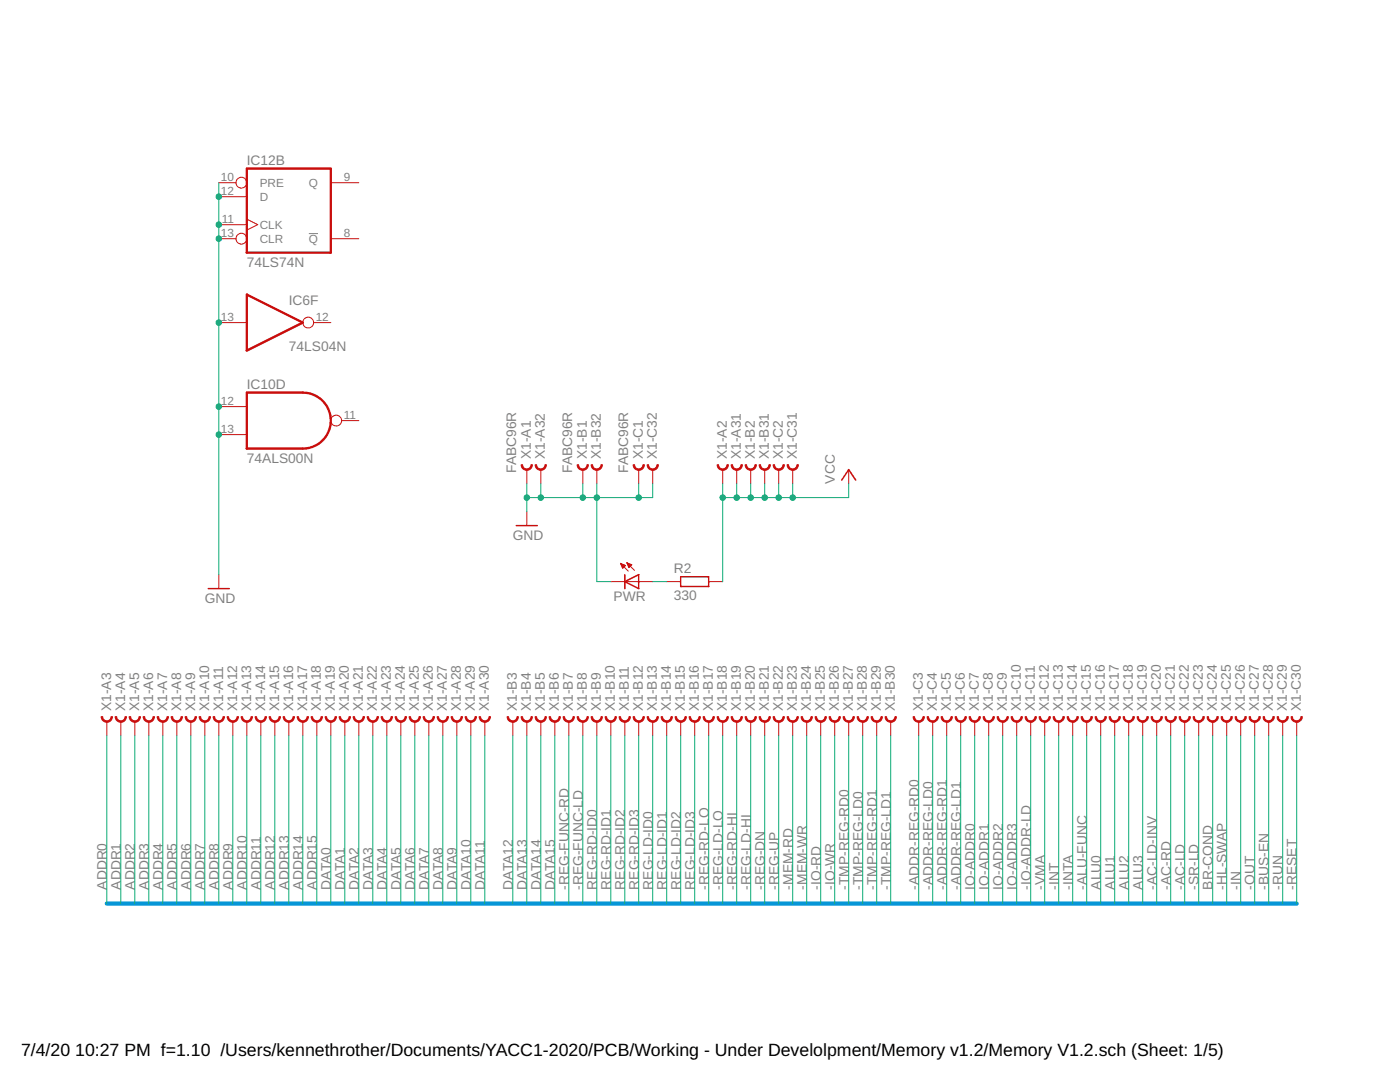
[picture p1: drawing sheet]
<svg xmlns="http://www.w3.org/2000/svg" width="279mm" height="216mm" viewBox="0 0 279 216" stroke-linecap="round" stroke-linejoin="round" font-family="sans-serif">
<path d="M61.6 46.6h1.9" fill="none" stroke="#808080" stroke-width=".2"/>
<g fill="#c90d0c" stroke="#c90d0c" stroke-width=".2">
<path d="M20.2 143h.3a.84 .84 0 0 0 .8 .8 .84 .84 0 0 0 .9-.8h.2a1.12 1.12 0 0 1-1.1 1.1 1.12 1.12 0 0 1-1.1-1.1z" fill-rule="evenodd"/>
<path d="M23 143h.3a.84 .84 0 0 0 .8 .8 .84 .84 0 0 0 .9-.8h.2a1.12 1.12 0 0 1-1.1 1.1 1.12 1.12 0 0 1-1.1-1.1z" fill-rule="evenodd"/>
<path d="M25.8 143h.3a.84 .84 0 0 0 .8 .8 .84 .84 0 0 0 .8-.8h.3a1.12 1.12 0 0 1-1.1 1.1 1.12 1.12 0 0 1-1.1-1.1z" fill-rule="evenodd"/>
<path d="M28.6 143h.3a.84 .84 0 0 0 .8 .8 .84 .84 0 0 0 .8-.8h.3a1.12 1.12 0 0 1-1.1 1.1 1.12 1.12 0 0 1-1.1-1.1z" fill-rule="evenodd"/>
<path d="M31.4 143h.3a.84 .84 0 0 0 .8 .8 .84 .84 0 0 0 .8-.8h.3a1.12 1.12 0 0 1-1.1 1.1 1.12 1.12 0 0 1-1.1-1.1z" fill-rule="evenodd"/>
<path d="M34.2 143h.3a.84 .84 0 0 0 .8 .8 .84 .84 0 0 0 .8-.8h.3a1.12 1.12 0 0 1-1.1 1.1 1.12 1.12 0 0 1-1.1-1.1z" fill-rule="evenodd"/>
<path d="M37 143h.3a.84 .84 0 0 0 .8 .8 .84 .84 0 0 0 .8-.8h.3a1.12 1.12 0 0 1-1.1 1.1 1.12 1.12 0 0 1-1.1-1.1z" fill-rule="evenodd"/>
<path d="M39.8 143h.2a.84 .84 0 0 0 .9 .8 .84 .84 0 0 0 .8-.8h.3a1.12 1.12 0 0 1-1.1 1.1 1.12 1.12 0 0 1-1.1-1.1z" fill-rule="evenodd"/>
<path d="M42.5 143h.3a.84 .84 0 0 0 .9 .8 .84 .84 0 0 0 .8-.8h.3a1.12 1.12 0 0 1-1.1 1.1 1.12 1.12 0 0 1-1.2-1.1z" fill-rule="evenodd"/>
<path d="M45.3 143h.3a.85 .85 0 0 0 .9 .8 .85 .85 0 0 0 .8-.8h.3a1.12 1.12 0 0 1-1.1 1.1 1.12 1.12 0 0 1-1.2-1.1z" fill-rule="evenodd"/>
<path d="M48.1 143h.3a.85 .85 0 0 0 .9 .8 .85 .85 0 0 0 .8-.8h.3a1.12 1.12 0 0 1-1.1 1.1 1.12 1.12 0 0 1-1.2-1.1z" fill-rule="evenodd"/>
<path d="M50.9 143h.3a.85 .85 0 0 0 .8 .8 .85 .85 0 0 0 .9-.8h.3a1.12 1.12 0 0 1-1.2 1.1 1.12 1.12 0 0 1-1.1-1.1z" fill-rule="evenodd"/>
<path d="M53.7 143h.3a.85 .85 0 0 0 .8 .8 .85 .85 0 0 0 .9-.8h.3a1.12 1.12 0 0 1-1.2 1.1 1.12 1.12 0 0 1-1.1-1.1z" fill-rule="evenodd"/>
<path d="M56.5 143h.3a.85 .85 0 0 0 .8 .8 .85 .85 0 0 0 .9-.8h.3a1.12 1.12 0 0 1-1.2 1.1 1.12 1.12 0 0 1-1.1-1.1z" fill-rule="evenodd"/>
<path d="M59.3 143h.3a.85 .85 0 0 0 .8 .8 .85 .85 0 0 0 .9-.8h.3a1.12 1.12 0 0 1-1.2 1.1 1.12 1.12 0 0 1-1.1-1.1z" fill-rule="evenodd"/>
<path d="M62.1 143h.3a.85 .85 0 0 0 .8 .8 .85 .85 0 0 0 .9-.8h.2a1.12 1.12 0 0 1-1.1 1.1 1.12 1.12 0 0 1-1.1-1.1z" fill-rule="evenodd"/>
<path d="M64.9 143h.3a.85 .85 0 0 0 .8 .8 .85 .85 0 0 0 .9-.8h.2a1.12 1.12 0 0 1-1.1 1.1 1.12 1.12 0 0 1-1.1-1.1z" fill-rule="evenodd"/>
<path d="M67.7 143h.3a.85 .85 0 0 0 .8 .8 .85 .85 0 0 0 .9-.8h.2a1.12 1.12 0 0 1-1.1 1.1 1.12 1.12 0 0 1-1.1-1.1z" fill-rule="evenodd"/>
<path d="M70.5 143h.3a.84 .84 0 0 0 .8 .8 .84 .84 0 0 0 .8-.8h.3a1.12 1.12 0 0 1-1.1 1.1 1.12 1.12 0 0 1-1.1-1.1z" fill-rule="evenodd"/>
<path d="M73.3 143h.3a.84 .84 0 0 0 .8 .8 .84 .84 0 0 0 .8-.8h.3a1.12 1.12 0 0 1-1.1 1.1 1.12 1.12 0 0 1-1.1-1.1z" fill-rule="evenodd"/>
<path d="M76.1 143h.2a.84 .84 0 0 0 .9 .8 .84 .84 0 0 0 .8-.8h.3a1.12 1.12 0 0 1-1.1 1.1 1.12 1.12 0 0 1-1.1-1.1z" fill-rule="evenodd"/>
<path d="M78.9 143h.2a.84 .84 0 0 0 .9 .8 .84 .84 0 0 0 .8-.8h.3a1.12 1.12 0 0 1-1.1 1.1 1.12 1.12 0 0 1-1.1-1.1z" fill-rule="evenodd"/>
<path d="M81.7 143h.2a.84 .84 0 0 0 .9 .8 .84 .84 0 0 0 .8-.8h.3a1.12 1.12 0 0 1-1.1 1.1 1.12 1.12 0 0 1-1.1-1.1z" fill-rule="evenodd"/>
<path d="M84.5 143h.2a.84 .84 0 0 0 .9 .8 .84 .84 0 0 0 .8-.8h.3a1.12 1.12 0 0 1-1.1 1.1 1.12 1.12 0 0 1-1.1-1.1z" fill-rule="evenodd"/>
<path d="M87.2 143h.3a.84 .84 0 0 0 .9 .8 .84 .84 0 0 0 .8-.8h.3a1.12 1.12 0 0 1-1.1 1.1 1.12 1.12 0 0 1-1.2-1.1z" fill-rule="evenodd"/>
<path d="M90 143h.3a.84 .84 0 0 0 .9 .8 .84 .84 0 0 0 .8-.8h.3a1.12 1.12 0 0 1-1.1 1.1 1.12 1.12 0 0 1-1.2-1.1z" fill-rule="evenodd"/>
<path d="M92.8 143h.3a.84 .84 0 0 0 .8 .8 .84 .84 0 0 0 .9-.8h.3a1.12 1.12 0 0 1-1.1 1.1 1.12 1.12 0 0 1-1.2-1.1z" fill-rule="evenodd"/>
<path d="M95.6 143h.3a.84 .84 0 0 0 .8 .8 .84 .84 0 0 0 .9-.8h.3a1.12 1.12 0 0 1-1.1 1.1 1.12 1.12 0 0 1-1.2-1.1z" fill-rule="evenodd"/>
<path d="M101.2 143h.3a.84 .84 0 0 0 .8 .8 .84 .84 0 0 0 .9-.8h.2a1.11 1.11 0 0 1-1.1 1.1 1.11 1.11 0 0 1-1.1-1.1z" fill-rule="evenodd"/>
<path d="M104 143h.3a.84 .84 0 0 0 .8 .8 .84 .84 0 0 0 .9-.8h.2a1.11 1.11 0 0 1-1.1 1.1 1.11 1.11 0 0 1-1.1-1.1z" fill-rule="evenodd"/>
<path d="M106.8 143h.3a.84 .84 0 0 0 .8 .8 .84 .84 0 0 0 .9-.8h.2a1.11 1.11 0 0 1-1.1 1.1 1.11 1.11 0 0 1-1.1-1.1z" fill-rule="evenodd"/>
<path d="M109.6 143h.3a.84 .84 0 0 0 .8 .8 .84 .84 0 0 0 .8-.8h.3a1.11 1.11 0 0 1-1.1 1.1 1.11 1.11 0 0 1-1.1-1.1z" fill-rule="evenodd"/>
<path d="M112.4 143h.3a.84 .84 0 0 0 .8 .8 .84 .84 0 0 0 .8-.8h.3a1.11 1.11 0 0 1-1.1 1.1 1.11 1.11 0 0 1-1.1-1.1z" fill-rule="evenodd"/>
<path d="M115.2 143h.3a.84 .84 0 0 0 .8 .8 .84 .84 0 0 0 .8-.8h.3a1.11 1.11 0 0 1-1.1 1.1 1.11 1.11 0 0 1-1.1-1.1z" fill-rule="evenodd"/>
<path d="M118 143h.3a.84 .84 0 0 0 .8 .8 .84 .84 0 0 0 .8-.8h.3a1.11 1.11 0 0 1-1.1 1.1 1.11 1.11 0 0 1-1.1-1.1z" fill-rule="evenodd"/>
<path d="M120.8 143h.3a.84 .84 0 0 0 .8 .8 .84 .84 0 0 0 .8-.8h.3a1.11 1.11 0 0 1-1.1 1.1 1.11 1.11 0 0 1-1.1-1.1z" fill-rule="evenodd"/>
<path d="M123.6 143h.2a.84 .84 0 0 0 .9 .8 .84 .84 0 0 0 .8-.8h.3a1.11 1.11 0 0 1-1.1 1.1 1.11 1.11 0 0 1-1.1-1.1z" fill-rule="evenodd"/>
<path d="M126.4 143h.2a.84 .84 0 0 0 .9 .8 .84 .84 0 0 0 .8-.8h.3a1.11 1.11 0 0 1-1.1 1.1 1.11 1.11 0 0 1-1.1-1.1z" fill-rule="evenodd"/>
<path d="M129.2 143h.2a.84 .84 0 0 0 .9 .8 .84 .84 0 0 0 .8-.8h.3a1.11 1.11 0 0 1-1.1 1.1 1.11 1.11 0 0 1-1.1-1.1z" fill-rule="evenodd"/>
<path d="M132 143h.2a.84 .84 0 0 0 .9 .8 .84 .84 0 0 0 .8-.8h.3a1.11 1.11 0 0 1-1.1 1.1 1.11 1.11 0 0 1-1.1-1.1z" fill-rule="evenodd"/>
<path d="M134.7 143h.3a.84 .84 0 0 0 .9 .8 .84 .84 0 0 0 .8-.8h.3a1.11 1.11 0 0 1-1.1 1.1 1.11 1.11 0 0 1-1.2-1.1z" fill-rule="evenodd"/>
<path d="M137.5 143h.3a.84 .84 0 0 0 .9 .8 .84 .84 0 0 0 .8-.8h.3a1.11 1.11 0 0 1-1.1 1.1 1.11 1.11 0 0 1-1.2-1.1z" fill-rule="evenodd"/>
<path d="M140.3 143h.3a.84 .84 0 0 0 .8 .8 .84 .84 0 0 0 .9-.8h.3a1.11 1.11 0 0 1-1.2 1.1 1.11 1.11 0 0 1-1.1-1.1z" fill-rule="evenodd"/>
<path d="M143.1 143h.3a.84 .84 0 0 0 .8 .8 .84 .84 0 0 0 .9-.8h.3a1.11 1.11 0 0 1-1.2 1.1 1.11 1.11 0 0 1-1.1-1.1z" fill-rule="evenodd"/>
<path d="M145.9 143h.3a.84 .84 0 0 0 .8 .8 .84 .84 0 0 0 .9-.8h.2a1.11 1.11 0 0 1-1.1 1.1 1.11 1.11 0 0 1-1.1-1.1z" fill-rule="evenodd"/>
<path d="M148.7 143h.3a.84 .84 0 0 0 .8 .8 .84 .84 0 0 0 .9-.8h.2a1.11 1.11 0 0 1-1.1 1.1 1.11 1.11 0 0 1-1.1-1.1z" fill-rule="evenodd"/>
<path d="M151.5 143h.3a.84 .84 0 0 0 .8 .8 .84 .84 0 0 0 .9-.8h.2a1.11 1.11 0 0 1-1.1 1.1 1.11 1.11 0 0 1-1.1-1.1z" fill-rule="evenodd"/>
<path d="M154.3 143h.3a.84 .84 0 0 0 .8 .8 .84 .84 0 0 0 .9-.8h.2a1.11 1.11 0 0 1-1.1 1.1 1.11 1.11 0 0 1-1.1-1.1z" fill-rule="evenodd"/>
<path d="M157.1 143h.3a.84 .84 0 0 0 .8 .8 .84 .84 0 0 0 .8-.8h.3a1.12 1.12 0 0 1-1.1 1.1 1.12 1.12 0 0 1-1.1-1.1z" fill-rule="evenodd"/>
<path d="M159.9 143h.3a.84 .84 0 0 0 .8 .8 .84 .84 0 0 0 .8-.8h.3a1.12 1.12 0 0 1-1.1 1.1 1.12 1.12 0 0 1-1.1-1.1z" fill-rule="evenodd"/>
<path d="M162.7 143h.3a.84 .84 0 0 0 .8 .8 .84 .84 0 0 0 .8-.8h.3a1.12 1.12 0 0 1-1.1 1.1 1.12 1.12 0 0 1-1.1-1.1z" fill-rule="evenodd"/>
<path d="M165.5 143h.3a.84 .84 0 0 0 .8 .8 .84 .84 0 0 0 .8-.8h.3a1.12 1.12 0 0 1-1.1 1.1 1.12 1.12 0 0 1-1.1-1.1z" fill-rule="evenodd"/>
<path d="M168.3 143h.3a.84 .84 0 0 0 .8 .8 .84 .84 0 0 0 .8-.8h.3a1.12 1.12 0 0 1-1.1 1.1 1.12 1.12 0 0 1-1.1-1.1z" fill-rule="evenodd"/>
<path d="M171 143h.3a.84 .84 0 0 0 .9 .8 .84 .84 0 0 0 .8-.8h.3a1.12 1.12 0 0 1-1.1 1.1 1.12 1.12 0 0 1-1.2-1.1z" fill-rule="evenodd"/>
<path d="M173.8 143h.3a.84 .84 0 0 0 .9 .8 .84 .84 0 0 0 .8-.8h.3a1.12 1.12 0 0 1-1.1 1.1 1.12 1.12 0 0 1-1.2-1.1z" fill-rule="evenodd"/>
<path d="M176.6 143h.3a.84 .84 0 0 0 .9 .8 .84 .84 0 0 0 .8-.8h.3a1.12 1.12 0 0 1-1.1 1.1 1.12 1.12 0 0 1-1.2-1.1z" fill-rule="evenodd"/>
<path d="M182.2 143h.3a.84 .84 0 0 0 .9 .8 .84 .84 0 0 0 .8-.8h.3a1.12 1.12 0 0 1-1.2 1.1 1.12 1.12 0 0 1-1.1-1.1z" fill-rule="evenodd"/>
<path d="M185 143h.3a.85 .85 0 0 0 .8 .8 .85 .85 0 0 0 .9-.8h.3a1.12 1.12 0 0 1-1.2 1.1 1.12 1.12 0 0 1-1.1-1.1z" fill-rule="evenodd"/>
<path d="M187.8 143h.3a.85 .85 0 0 0 .8 .8 .85 .85 0 0 0 .9-.8h.3a1.12 1.12 0 0 1-1.2 1.1 1.12 1.12 0 0 1-1.1-1.1z" fill-rule="evenodd"/>
<path d="M190.6 143h.3a.85 .85 0 0 0 .8 .8 .85 .85 0 0 0 .9-.8h.2a1.12 1.12 0 0 1-1.1 1.1 1.12 1.12 0 0 1-1.1-1.1z" fill-rule="evenodd"/>
<path d="M193.4 143h.3a.85 .85 0 0 0 .8 .8 .85 .85 0 0 0 .9-.8h.2a1.12 1.12 0 0 1-1.1 1.1 1.12 1.12 0 0 1-1.1-1.1z" fill-rule="evenodd"/>
<path d="M196.2 143h.3a.85 .85 0 0 0 .8 .8 .85 .85 0 0 0 .9-.8h.2a1.12 1.12 0 0 1-1.1 1.1 1.12 1.12 0 0 1-1.1-1.1z" fill-rule="evenodd"/>
<path d="M199 143h.3a.85 .85 0 0 0 .8 .8 .85 .85 0 0 0 .9-.8h.2a1.12 1.12 0 0 1-1.1 1.1 1.12 1.12 0 0 1-1.1-1.1z" fill-rule="evenodd"/>
<path d="M201.8 143h.3a.85 .85 0 0 0 .8 .8 .85 .85 0 0 0 .9-.8h.2a1.12 1.12 0 0 1-1.1 1.1 1.12 1.12 0 0 1-1.1-1.1z" fill-rule="evenodd"/>
<path d="M204.6 143h.3a.85 .85 0 0 0 .8 .8 .85 .85 0 0 0 .8-.8h.3a1.12 1.12 0 0 1-1.1 1.1 1.12 1.12 0 0 1-1.1-1.1z" fill-rule="evenodd"/>
<path d="M207.4 143h.2a.85 .85 0 0 0 .9 .8 .85 .85 0 0 0 .8-.8h.3a1.12 1.12 0 0 1-1.1 1.1 1.12 1.12 0 0 1-1.1-1.1z" fill-rule="evenodd"/>
<path d="M210.2 143h.2a.84 .84 0 0 0 .9 .8 .84 .84 0 0 0 .8-.8h.3a1.12 1.12 0 0 1-1.1 1.1 1.12 1.12 0 0 1-1.1-1.1z" fill-rule="evenodd"/>
<path d="M213 143h.2a.84 .84 0 0 0 .9 .8 .84 .84 0 0 0 .8-.8h.3a1.12 1.12 0 0 1-1.1 1.1 1.12 1.12 0 0 1-1.1-1.1z" fill-rule="evenodd"/>
<path d="M215.8 143h.2a.84 .84 0 0 0 .9 .8 .84 .84 0 0 0 .8-.8h.3a1.12 1.12 0 0 1-1.1 1.1 1.12 1.12 0 0 1-1.1-1.1z" fill-rule="evenodd"/>
<path d="M218.5 143h.3a.84 .84 0 0 0 .9 .8 .84 .84 0 0 0 .8-.8h.3a1.12 1.12 0 0 1-1.1 1.1 1.12 1.12 0 0 1-1.2-1.1z" fill-rule="evenodd"/>
<path d="M221.3 143h.3a.84 .84 0 0 0 .9 .8 .84 .84 0 0 0 .8-.8h.3a1.12 1.12 0 0 1-1.1 1.1 1.12 1.12 0 0 1-1.2-1.1z" fill-rule="evenodd"/>
<path d="M224.1 143h.3a.84 .84 0 0 0 .8 .8 .84 .84 0 0 0 .9-.8h.3a1.12 1.12 0 0 1-1.1 1.1 1.12 1.12 0 0 1-1.2-1.1z" fill-rule="evenodd"/>
<path d="M226.9 143h.3a.84 .84 0 0 0 .8 .8 .84 .84 0 0 0 .9-.8h.3a1.12 1.12 0 0 1-1.2 1.1 1.12 1.12 0 0 1-1.1-1.1z" fill-rule="evenodd"/>
<path d="M229.7 143h.3a.84 .84 0 0 0 .8 .8 .84 .84 0 0 0 .9-.8h.3a1.12 1.12 0 0 1-1.2 1.1 1.12 1.12 0 0 1-1.1-1.1z" fill-rule="evenodd"/>
<path d="M232.5 143h.3a.84 .84 0 0 0 .8 .8 .84 .84 0 0 0 .9-.8h.3a1.12 1.12 0 0 1-1.2 1.1 1.12 1.12 0 0 1-1.1-1.1z" fill-rule="evenodd"/>
<path d="M235.3 143h.3a.84 .84 0 0 0 .8 .8 .84 .84 0 0 0 .9-.8h.3a1.12 1.12 0 0 1-1.2 1.1 1.12 1.12 0 0 1-1.1-1.1z" fill-rule="evenodd"/>
<path d="M238.1 143h.3a.84 .84 0 0 0 .8 .8 .84 .84 0 0 0 .9-.8h.2a1.11 1.11 0 0 1-1.1 1.1 1.11 1.11 0 0 1-1.1-1.1z" fill-rule="evenodd"/>
<path d="M240.9 143h.3a.84 .84 0 0 0 .8 .8 .84 .84 0 0 0 .8-.8h.3a1.11 1.11 0 0 1-1.1 1.1 1.11 1.11 0 0 1-1.1-1.1z" fill-rule="evenodd"/>
<path d="M243.7 143h.3a.84 .84 0 0 0 .8 .8 .84 .84 0 0 0 .8-.8h.3a1.11 1.11 0 0 1-1.1 1.1 1.11 1.11 0 0 1-1.1-1.1z" fill-rule="evenodd"/>
<path d="M246.5 143h.3a.84 .84 0 0 0 .8 .8 .84 .84 0 0 0 .8-.8h.3a1.11 1.11 0 0 1-1.1 1.1 1.11 1.11 0 0 1-1.1-1.1z" fill-rule="evenodd"/>
<path d="M249.3 143h.3a.84 .84 0 0 0 .8 .8 .84 .84 0 0 0 .8-.8h.3a1.11 1.11 0 0 1-1.1 1.1 1.11 1.11 0 0 1-1.1-1.1z" fill-rule="evenodd"/>
<path d="M252.1 143h.2a.84 .84 0 0 0 .9 .8 .84 .84 0 0 0 .8-.8h.3a1.11 1.11 0 0 1-1.1 1.1 1.11 1.11 0 0 1-1.1-1.1z" fill-rule="evenodd"/>
<path d="M254.9 143h.2a.84 .84 0 0 0 .9 .8 .84 .84 0 0 0 .8-.8h.3a1.11 1.11 0 0 1-1.1 1.1 1.11 1.11 0 0 1-1.1-1.1z" fill-rule="evenodd"/>
<path d="M257.7 143h.2a.84 .84 0 0 0 .9 .8 .84 .84 0 0 0 .8-.8h.3a1.11 1.11 0 0 1-1.1 1.1 1.11 1.11 0 0 1-1.1-1.1z" fill-rule="evenodd"/>
<path d="M104 92.7h.3a.84 .84 0 0 0 .8 .9 .84 .84 0 0 0 .9-.9h.2a1.11 1.11 0 0 1-1.1 1.2 1.11 1.11 0 0 1-1.1-1.2z" fill-rule="evenodd"/>
<path d="M143.1 92.7h.3a.84 .84 0 0 0 .8 .9 .84 .84 0 0 0 .9-.9h.3a1.11 1.11 0 0 1-1.2 1.2 1.11 1.11 0 0 1-1.1-1.2z" fill-rule="evenodd"/>
<path d="M145.9 92.7h.3a.84 .84 0 0 0 .8 .9 .84 .84 0 0 0 .9-.9h.2a1.11 1.11 0 0 1-1.1 1.2 1.11 1.11 0 0 1-1.1-1.2z" fill-rule="evenodd"/>
<path d="M106.8 92.7h.3a.84 .84 0 0 0 .8 .9 .84 .84 0 0 0 .9-.9h.2a1.11 1.11 0 0 1-1.1 1.2 1.11 1.11 0 0 1-1.1-1.2z" fill-rule="evenodd"/>
<path d="M115.2 92.7h.3a.84 .84 0 0 0 .8 .9 .84 .84 0 0 0 .8-.9h.3a1.11 1.11 0 0 1-1.1 1.2 1.11 1.11 0 0 1-1.1-1.2z" fill-rule="evenodd"/>
<path d="M148.7 92.7h.3a.84 .84 0 0 0 .8 .9 .84 .84 0 0 0 .9-.9h.2a1.11 1.11 0 0 1-1.1 1.2 1.11 1.11 0 0 1-1.1-1.2z" fill-rule="evenodd"/>
<path d="M151.5 92.7h.3a.84 .84 0 0 0 .8 .9 .84 .84 0 0 0 .9-.9h.2a1.11 1.11 0 0 1-1.1 1.2 1.11 1.11 0 0 1-1.1-1.2z" fill-rule="evenodd"/>
<path d="M118 92.7h.3a.84 .84 0 0 0 .8 .9 .84 .84 0 0 0 .8-.9h.3a1.11 1.11 0 0 1-1.1 1.2 1.11 1.11 0 0 1-1.1-1.2z" fill-rule="evenodd"/>
<path d="M126.4 92.7h.2a.84 .84 0 0 0 .9 .9 .84 .84 0 0 0 .8-.9h.3a1.11 1.11 0 0 1-1.1 1.2 1.11 1.11 0 0 1-1.1-1.2z" fill-rule="evenodd"/>
<path d="M154.3 92.7h.3a.84 .84 0 0 0 .8 .9 .84 .84 0 0 0 .9-.9h.2a1.11 1.11 0 0 1-1.1 1.2 1.11 1.11 0 0 1-1.1-1.2z" fill-rule="evenodd"/>
<path d="M157.1 92.7h.3a.84 .84 0 0 0 .8 .9 .84 .84 0 0 0 .8-.9h.3a1.12 1.12 0 0 1-1.1 1.2 1.12 1.12 0 0 1-1.1-1.2z" fill-rule="evenodd"/>
<path d="M129.2 92.7h.2a.84 .84 0 0 0 .9 .9 .84 .84 0 0 0 .8-.9h.3a1.11 1.11 0 0 1-1.1 1.2 1.11 1.11 0 0 1-1.1-1.2z" fill-rule="evenodd"/>
</g>
<g fill="none" stroke="#c90d0c" stroke-width=".2">
<path d="M43.7 39.2h5.6M43.7 36.4h3.4M66 36.4h5.6M43.7 47.6h3.4M43.7 44.8h5.6M49.3 43.7l2.1 1.1-2.1 1.1M66 47.6h5.6M43.7 64.4h5.6M62.6 64.4h3.4M43.7 81.1h5.6M43.7 86.7h5.6M68.2 83.9h3.4"/>
<path d="M105.1 93.7v2.8M107.9 93.7v2.8M116.3 93.7v2.8M119.1 93.7v2.8M127.5 93.7v2.8M130.3 93.7v2.8M144.2 93.7v2.8M147 93.7v2.8M149.8 93.7v2.8M152.6 93.7v2.8M155.4 93.7v2.8M158.2 93.7v2.8"/>
<path d="M169.4 93.7v2.8M43.7 114.7v2.8M105.1 102.1v2.8M121.9 116.1h8.4M123.8 112.4l1.6 1.6M123.8 112.4l1 .4-.5 .6zM123.9 112.5h.1M123.9 112.6h.4M124 112.7h.6M124 112.9h.8M124.1 113h.6M124.2 113.2h.3"/>
<path d="M124.2 113.3h.2M125.1 112.3l1.5 1.5M125.1 112.3l1 .4-.6 .6zM125.1 112.3h.1M125.2 112.5h.3M125.2 112.6h.7M125.3 112.7h.7M125.3 112.9h.6M125.4 113h.4M125.5 113.2h.1M133.1 116.1h2.7M141.4 116.1h2.8"/>
<path d="M21.3 144v2.8M24.1 144v2.8M26.9 144v2.8M29.7 144v2.8M32.5 144v2.8M35.3 144v2.8M38.1 144v2.8M40.9 144v2.8M43.7 144v2.8M46.5 144v2.8M49.3 144v2.8M52 144v2.8"/>
<path d="M54.8 144v2.8M57.6 144v2.8M60.4 144v2.8M63.2 144v2.8M66 144v2.8M68.8 144v2.8M71.6 144v2.8M74.4 144v2.8M77.2 144v2.8M80 144v2.8M82.8 144v2.8M85.6 144v2.8"/>
<path d="M88.4 144v2.8M91.2 144v2.8M94 144v2.8M96.8 144v2.8M102.3 144v2.8M105.1 144v2.8M107.9 144v2.8M110.7 144v2.8M113.5 144v2.8M116.3 144v2.8M119.1 144v2.8M121.9 144v2.8"/>
<path d="M124.7 144v2.8M127.5 144v2.8M130.3 144v2.8M133.1 144v2.8M135.8 144v2.8M138.6 144v2.8M141.4 144v2.8M144.2 144v2.8M147 144v2.8M149.8 144v2.8M152.6 144v2.8M155.4 144v2.8"/>
<path d="M158.2 144v2.8M161 144v2.8M163.8 144v2.8M166.6 144v2.8M169.4 144v2.8M172.2 144v2.8M175 144v2.8M177.8 144v2.8M183.3 144v2.8M186.1 144v2.8M188.9 144v2.8M191.7 144v2.8"/>
<path d="M194.5 144v2.8M197.3 144v2.8M200.1 144v2.8M202.9 144v2.8M205.7 144v2.8M208.5 144v2.8M211.3 144v2.8M214.1 144v2.8M216.9 144v2.8M219.7 144v2.8M222.5 144v2.8M225.3 144v2.8"/>
<path d="M228 144v2.8M230.8 144v2.8M233.6 144v2.8M236.4 144v2.8M239.2 144v2.8M242 144v2.8M244.8 144v2.8M247.6 144v2.8M250.4 144v2.8M253.2 144v2.8M256 144v2.8M258.8 144v2.8"/>
<circle cx="48.2" cy="36.4" r="1.08"/>
<circle cx="48.2" cy="47.6" r="1.08"/>
<circle cx="61.5" cy="64.4" r="1.08"/>
<circle cx="67.1" cy="83.9" r="1.08"/>
</g>
<path d="M168 95.8l1.4-2.1 1.4 2.1M41.6 117.5h4.2M103 104.9h4.2M124.7 116.1l2.8-1.4v2.8zM124.7 114.7v2.8M135.8 115.1h5.6v1.9h-5.6z" fill="none" stroke="#c90d0c" stroke-width=".3"/>
<path d="M49.3 33.7h16.7v16.7h-16.7zM49.3 58.8l11.1 5.6-11.1 5.6zM49.3 78.3h11.1a5.6 5.6 0 0 1 5.6 5.6 5.6 5.6 0 0 1-5.6 5.6h-11.1z" fill="none" stroke="#c90d0c" stroke-width=".47"/>
<path d="M21.3 180.3h237.5" fill="none" stroke="#0696d7" stroke-width=".85"/>
<g fill="none" stroke="#0dab76" stroke-width=".2">
<path d="M43.7 36.4v78.3M105.1 96.5v5.6M107.9 96.5v2.8M116.3 96.5v2.8M119.1 96.5v19.6h2.8M127.5 96.5v2.8M130.3 96.5v2.8h-25.2M144.2 96.5v19.6M147 96.5v2.8M149.8 96.5v2.8M152.6 96.5v2.8M155.4 96.5v2.8"/>
<path d="M158.2 96.5v2.8M169.4 96.5v2.8h-25.2M130.3 116.1h2.8M21.3 146.8v33.5M24.1 146.8v33.5M26.9 146.8v33.5M29.7 146.8v33.5M32.5 146.8v33.5M35.3 146.8v33.5M38.1 146.8v33.5M40.9 146.8v33.5M43.7 146.8v33.5"/>
<path d="M46.5 146.8v33.5M49.3 146.8v33.5M52 146.8v33.5M54.8 146.8v33.5M57.6 146.8v33.5M60.4 146.8v33.5M63.2 146.8v33.5M66 146.8v33.5M68.8 146.8v33.5M71.6 146.8v33.5M74.4 146.8v33.5M77.2 146.8v33.5"/>
<path d="M80 146.8v33.5M82.8 146.8v33.5M85.6 146.8v33.5M88.4 146.8v33.5M91.2 146.8v33.5M94 146.8v33.5M96.8 146.8v33.5M102.3 146.8v33.5M105.1 146.8v33.5M107.9 146.8v33.5M110.7 146.8v33.5M113.5 146.8v33.5"/>
<path d="M116.3 146.8v33.5M119.1 146.8v33.5M121.9 146.8v33.5M124.7 146.8v33.5M127.5 146.8v33.5M130.3 146.8v33.5M133.1 146.8v33.5M135.8 146.8v33.5M138.6 146.8v33.5M141.4 146.8v33.5M144.2 146.8v33.5M147 146.8v33.5"/>
<path d="M149.8 146.8v33.5M152.6 146.8v33.5M155.4 146.8v33.5M158.2 146.8v33.5M161 146.8v33.5M163.8 146.8v33.5M166.6 146.8v33.5M169.4 146.8v33.5M172.2 146.8v33.5M175 146.8v33.5M177.8 146.8v33.5M183.3 146.8v33.5"/>
<path d="M186.1 146.8v33.5M188.9 146.8v33.5M191.7 146.8v33.5M194.5 146.8v33.5M197.3 146.8v33.5M200.1 146.8v33.5M202.9 146.8v33.5M205.7 146.8v33.5M208.5 146.8v33.5M211.3 146.8v33.5M214.1 146.8v33.5M216.9 146.8v33.5"/>
<path d="M219.7 146.8v33.5M222.5 146.8v33.5M225.3 146.8v33.5M228 146.8v33.5M230.8 146.8v33.5M233.6 146.8v33.5M236.4 146.8v33.5M239.2 146.8v33.5M242 146.8v33.5M244.8 146.8v33.5M247.6 146.8v33.5M250.4 146.8v33.5"/>
<path d="M253.2 146.8v33.5M256 146.8v33.5M258.8 146.8v33.5"/>
</g>
<g fill="#0dab76" stroke="#0dab76" stroke-width=".2">
<circle cx="105.1" cy="99.3" r=".55"/>
<circle cx="107.9" cy="99.3" r=".55"/>
<circle cx="116.3" cy="99.3" r=".55"/>
<circle cx="119.1" cy="99.3" r=".55"/>
<circle cx="127.5" cy="99.3" r=".55"/>
<circle cx="43.7" cy="64.4" r=".55"/>
<circle cx="43.7" cy="39.2" r=".55"/>
<circle cx="43.7" cy="44.8" r=".55"/>
<circle cx="43.7" cy="47.6" r=".55"/>
<circle cx="43.7" cy="86.7" r=".55"/>
<circle cx="43.7" cy="81.1" r=".55"/>
<circle cx="144.2" cy="99.3" r=".55"/>
<circle cx="149.8" cy="99.3" r=".55"/>
<circle cx="147" cy="99.3" r=".55"/>
<circle cx="155.4" cy="99.3" r=".55"/>
<circle cx="152.6" cy="99.3" r=".55"/>
<circle cx="158.2" cy="99.3" r=".55"/>
</g>
<g font-size="3.5">
<text x="4.2" y="210.7">7/4/20</text>
<text x="15" y="210.7">10:27 PM f=1.10 /Users/kennethrother/Documents/YACC1-2020/PCB/Working - Under Develolpment/Memory v1.2/Memory V1.2.sch (Sheet: 1/5)</text>
</g>
<g font-size="2.8" fill="#808080">
<text x="49.3" y="33">IC12B</text>
<text x="49.3" y="53.2">74LS74N</text>
<text x="57.6" y="60.9">IC6F</text>
<text x="57.6" y="70">74LS04N</text>
<text x="49.3" y="77.6">IC10D</text>
<text x="49.3" y="92.3">74ALS00N</text>
<text x="103" y="94.4" transform="rotate(-90 103 94.4)">FABC96R</text>
<text x="106" y="91.6" transform="rotate(-90 106 91.6)">X1-A1</text>
<text x="108.8" y="91.6" transform="rotate(-90 108.8 91.6)">X1-A32</text>
<text x="114.2" y="94.4" transform="rotate(-90 114.2 94.4)">FABC96R</text>
<text x="117.1" y="91.6" transform="rotate(-90 117.1 91.6)">X1-B1</text>
<text x="119.9" y="91.6" transform="rotate(-90 119.9 91.6)">X1-B32</text>
<text x="125.4" y="94.4" transform="rotate(-90 125.4 94.4)">FABC96R</text>
<text x="128.3" y="91.6" transform="rotate(-90 128.3 91.6)">X1-C1</text>
<text x="131.1" y="91.6" transform="rotate(-90 131.1 91.6)">X1-C32</text>
<text x="145.1" y="91.6" transform="rotate(-90 145.1 91.6)">X1-A2</text>
<text x="147.9" y="91.6" transform="rotate(-90 147.9 91.6)">X1-A31</text>
<text x="150.7" y="91.6" transform="rotate(-90 150.7 91.6)">X1-B2</text>
<text x="153.5" y="91.6" transform="rotate(-90 153.5 91.6)">X1-B31</text>
<text x="156.3" y="91.6" transform="rotate(-90 156.3 91.6)">X1-C2</text>
<text x="159" y="91.6" transform="rotate(-90 159 91.6)">X1-C31</text>
<text x="166.6" y="96.5" transform="rotate(-90 166.6 96.5)">VCC</text>
<text x="102.3" y="107.7">GND</text>
<text x="122.4" y="120">PWR</text>
<text x="134.5" y="119.7">330</text>
<text x="134.5" y="114.4">R2</text>
<text x="40.9" y="120.2">GND</text>
<text x="22.2" y="141.9" transform="rotate(-90 22.2 141.9)">X1-A3</text>
<text x="25" y="141.9" transform="rotate(-90 25 141.9)">X1-A4</text>
<text x="27.7" y="141.9" transform="rotate(-90 27.7 141.9)">X1-A5</text>
<text x="30.5" y="141.9" transform="rotate(-90 30.5 141.9)">X1-A6</text>
<text x="33.3" y="141.9" transform="rotate(-90 33.3 141.9)">X1-A7</text>
<text x="36.1" y="141.9" transform="rotate(-90 36.1 141.9)">X1-A8</text>
<text x="38.9" y="141.9" transform="rotate(-90 38.9 141.9)">X1-A9</text>
<text x="41.7" y="141.9" transform="rotate(-90 41.7 141.9)">X1-A10</text>
<text x="44.5" y="141.9" transform="rotate(-90 44.5 141.9)">X1-A11</text>
<text x="47.3" y="141.9" transform="rotate(-90 47.3 141.9)">X1-A12</text>
<text x="50.1" y="141.9" transform="rotate(-90 50.1 141.9)">X1-A13</text>
<text x="52.9" y="141.9" transform="rotate(-90 52.9 141.9)">X1-A14</text>
<text x="55.7" y="141.9" transform="rotate(-90 55.7 141.9)">X1-A15</text>
<text x="58.5" y="141.9" transform="rotate(-90 58.5 141.9)">X1-A16</text>
<text x="61.3" y="141.9" transform="rotate(-90 61.3 141.9)">X1-A17</text>
<text x="64.1" y="141.9" transform="rotate(-90 64.1 141.9)">X1-A18</text>
<text x="66.9" y="141.9" transform="rotate(-90 66.9 141.9)">X1-A19</text>
<text x="69.6" y="141.9" transform="rotate(-90 69.6 141.9)">X1-A20</text>
<text x="72.4" y="141.9" transform="rotate(-90 72.4 141.9)">X1-A21</text>
<text x="75.2" y="141.9" transform="rotate(-90 75.2 141.9)">X1-A22</text>
<text x="78" y="141.9" transform="rotate(-90 78 141.9)">X1-A23</text>
<text x="80.8" y="141.9" transform="rotate(-90 80.8 141.9)">X1-A24</text>
<text x="83.6" y="141.9" transform="rotate(-90 83.6 141.9)">X1-A25</text>
<text x="86.4" y="141.9" transform="rotate(-90 86.4 141.9)">X1-A26</text>
<text x="89.2" y="141.9" transform="rotate(-90 89.2 141.9)">X1-A27</text>
<text x="92" y="141.9" transform="rotate(-90 92 141.9)">X1-A28</text>
<text x="94.8" y="141.9" transform="rotate(-90 94.8 141.9)">X1-A29</text>
<text x="97.6" y="141.9" transform="rotate(-90 97.6 141.9)">X1-A30</text>
<text x="103.2" y="141.9" transform="rotate(-90 103.2 141.9)">X1-B3</text>
<text x="106" y="141.9" transform="rotate(-90 106 141.9)">X1-B4</text>
<text x="108.8" y="141.9" transform="rotate(-90 108.8 141.9)">X1-B5</text>
<text x="111.6" y="141.9" transform="rotate(-90 111.6 141.9)">X1-B6</text>
<text x="114.3" y="141.9" transform="rotate(-90 114.3 141.9)">X1-B7</text>
<text x="117.1" y="141.9" transform="rotate(-90 117.1 141.9)">X1-B8</text>
<text x="119.9" y="141.9" transform="rotate(-90 119.9 141.9)">X1-B9</text>
<text x="122.7" y="141.9" transform="rotate(-90 122.7 141.9)">X1-B10</text>
<text x="125.5" y="141.9" transform="rotate(-90 125.5 141.9)">X1-B11</text>
<text x="128.3" y="141.9" transform="rotate(-90 128.3 141.9)">X1-B12</text>
<text x="131.1" y="141.9" transform="rotate(-90 131.1 141.9)">X1-B13</text>
<text x="133.9" y="141.9" transform="rotate(-90 133.9 141.9)">X1-B14</text>
<text x="136.7" y="141.9" transform="rotate(-90 136.7 141.9)">X1-B15</text>
<text x="139.5" y="141.9" transform="rotate(-90 139.5 141.9)">X1-B16</text>
<text x="142.3" y="141.9" transform="rotate(-90 142.3 141.9)">X1-B17</text>
<text x="145.1" y="141.9" transform="rotate(-90 145.1 141.9)">X1-B18</text>
<text x="147.9" y="141.9" transform="rotate(-90 147.9 141.9)">X1-B19</text>
<text x="150.7" y="141.9" transform="rotate(-90 150.7 141.9)">X1-B20</text>
<text x="153.5" y="141.9" transform="rotate(-90 153.5 141.9)">X1-B21</text>
<text x="156.3" y="141.9" transform="rotate(-90 156.3 141.9)">X1-B22</text>
<text x="159" y="141.9" transform="rotate(-90 159 141.9)">X1-B23</text>
<text x="161.8" y="141.9" transform="rotate(-90 161.8 141.9)">X1-B24</text>
<text x="164.6" y="141.9" transform="rotate(-90 164.6 141.9)">X1-B25</text>
<text x="167.4" y="141.9" transform="rotate(-90 167.4 141.9)">X1-B26</text>
<text x="170.2" y="141.9" transform="rotate(-90 170.2 141.9)">X1-B27</text>
<text x="173" y="141.9" transform="rotate(-90 173 141.9)">X1-B28</text>
<text x="175.8" y="141.9" transform="rotate(-90 175.8 141.9)">X1-B29</text>
<text x="178.6" y="141.9" transform="rotate(-90 178.6 141.9)">X1-B30</text>
<text x="184.2" y="141.9" transform="rotate(-90 184.2 141.9)">X1-C3</text>
<text x="187" y="141.9" transform="rotate(-90 187 141.9)">X1-C4</text>
<text x="189.8" y="141.9" transform="rotate(-90 189.8 141.9)">X1-C5</text>
<text x="192.6" y="141.9" transform="rotate(-90 192.6 141.9)">X1-C6</text>
<text x="195.4" y="141.9" transform="rotate(-90 195.4 141.9)">X1-C7</text>
<text x="198.2" y="141.9" transform="rotate(-90 198.2 141.9)">X1-C8</text>
<text x="200.9" y="141.9" transform="rotate(-90 200.9 141.9)">X1-C9</text>
<text x="203.7" y="141.9" transform="rotate(-90 203.7 141.9)">X1-C10</text>
<text x="206.5" y="141.9" transform="rotate(-90 206.5 141.9)">X1-C11</text>
<text x="209.3" y="141.9" transform="rotate(-90 209.3 141.9)">X1-C12</text>
<text x="212.1" y="141.9" transform="rotate(-90 212.1 141.9)">X1-C13</text>
<text x="214.9" y="141.9" transform="rotate(-90 214.9 141.9)">X1-C14</text>
<text x="217.7" y="141.9" transform="rotate(-90 217.7 141.9)">X1-C15</text>
<text x="220.5" y="141.9" transform="rotate(-90 220.5 141.9)">X1-C16</text>
<text x="223.3" y="141.9" transform="rotate(-90 223.3 141.9)">X1-C17</text>
<text x="226.1" y="141.9" transform="rotate(-90 226.1 141.9)">X1-C18</text>
<text x="228.9" y="141.9" transform="rotate(-90 228.9 141.9)">X1-C19</text>
<text x="231.7" y="141.9" transform="rotate(-90 231.7 141.9)">X1-C20</text>
<text x="234.5" y="141.9" transform="rotate(-90 234.5 141.9)">X1-C21</text>
<text x="237.3" y="141.9" transform="rotate(-90 237.3 141.9)">X1-C22</text>
<text x="240.1" y="141.9" transform="rotate(-90 240.1 141.9)">X1-C23</text>
<text x="242.9" y="141.9" transform="rotate(-90 242.9 141.9)">X1-C24</text>
<text x="245.6" y="141.9" transform="rotate(-90 245.6 141.9)">X1-C25</text>
<text x="248.4" y="141.9" transform="rotate(-90 248.4 141.9)">X1-C26</text>
<text x="251.2" y="141.9" transform="rotate(-90 251.2 141.9)">X1-C27</text>
<text x="254" y="141.9" transform="rotate(-90 254 141.9)">X1-C28</text>
<text x="256.8" y="141.9" transform="rotate(-90 256.8 141.9)">X1-C29</text>
<text x="259.6" y="141.9" transform="rotate(-90 259.6 141.9)">X1-C30</text>
<text x="21.3" y="177.5" transform="rotate(-90 21.3 177.5)">ADDR0</text>
<text x="24.1" y="177.5" transform="rotate(-90 24.1 177.5)">ADDR1</text>
<text x="26.9" y="177.5" transform="rotate(-90 26.9 177.5)">ADDR2</text>
<text x="29.7" y="177.5" transform="rotate(-90 29.7 177.5)">ADDR3</text>
<text x="32.5" y="177.5" transform="rotate(-90 32.5 177.5)">ADDR4</text>
<text x="35.3" y="177.5" transform="rotate(-90 35.3 177.5)">ADDR5</text>
<text x="38.1" y="177.5" transform="rotate(-90 38.1 177.5)">ADDR6</text>
<text x="40.9" y="177.5" transform="rotate(-90 40.9 177.5)">ADDR7</text>
<text x="43.7" y="177.5" transform="rotate(-90 43.7 177.5)">ADDR8</text>
<text x="46.5" y="177.5" transform="rotate(-90 46.5 177.5)">ADDR9</text>
<text x="49.3" y="177.5" transform="rotate(-90 49.3 177.5)">ADDR10</text>
<text x="52" y="177.5" transform="rotate(-90 52 177.5)">ADDR11</text>
<text x="54.8" y="177.5" transform="rotate(-90 54.8 177.5)">ADDR12</text>
<text x="57.6" y="177.5" transform="rotate(-90 57.6 177.5)">ADDR13</text>
<text x="60.4" y="177.5" transform="rotate(-90 60.4 177.5)">ADDR14</text>
<text x="63.2" y="177.5" transform="rotate(-90 63.2 177.5)">ADDR15</text>
<text x="66" y="177.5" transform="rotate(-90 66 177.5)">DATA0</text>
<text x="68.8" y="177.5" transform="rotate(-90 68.8 177.5)">DATA1</text>
<text x="71.6" y="177.5" transform="rotate(-90 71.6 177.5)">DATA2</text>
<text x="74.4" y="177.5" transform="rotate(-90 74.4 177.5)">DATA3</text>
<text x="77.2" y="177.5" transform="rotate(-90 77.2 177.5)">DATA4</text>
<text x="80" y="177.5" transform="rotate(-90 80 177.5)">DATA5</text>
<text x="82.8" y="177.5" transform="rotate(-90 82.8 177.5)">DATA6</text>
<text x="85.6" y="177.5" transform="rotate(-90 85.6 177.5)">DATA7</text>
<text x="88.4" y="177.5" transform="rotate(-90 88.4 177.5)">DATA8</text>
<text x="91.2" y="177.5" transform="rotate(-90 91.2 177.5)">DATA9</text>
<text x="94" y="177.5" transform="rotate(-90 94 177.5)">DATA10</text>
<text x="96.7" y="177.5" transform="rotate(-90 96.7 177.5)">DATA11</text>
<text x="102.3" y="177.5" transform="rotate(-90 102.3 177.5)">DATA12</text>
<text x="105.1" y="177.5" transform="rotate(-90 105.1 177.5)">DATA13</text>
<text x="107.9" y="177.5" transform="rotate(-90 107.9 177.5)">DATA14</text>
<text x="110.7" y="177.5" transform="rotate(-90 110.7 177.5)">DATA15</text>
<text x="113.5" y="177.5" transform="rotate(-90 113.5 177.5)">-REG-FUNC-RD</text>
<text x="116.3" y="177.5" transform="rotate(-90 116.3 177.5)">-REG-FUNC-LD</text>
<text x="119.1" y="177.5" transform="rotate(-90 119.1 177.5)">REG-RD-ID0</text>
<text x="121.9" y="177.5" transform="rotate(-90 121.9 177.5)">REG-RD-ID1</text>
<text x="124.7" y="177.5" transform="rotate(-90 124.7 177.5)">REG-RD-ID2</text>
<text x="127.5" y="177.5" transform="rotate(-90 127.5 177.5)">REG-RD-ID3</text>
<text x="130.3" y="177.5" transform="rotate(-90 130.3 177.5)">REG-LD-ID0</text>
<text x="133.1" y="177.5" transform="rotate(-90 133.1 177.5)">REG-LD-ID1</text>
<text x="135.9" y="177.5" transform="rotate(-90 135.9 177.5)">REG-LD-ID2</text>
<text x="138.7" y="177.5" transform="rotate(-90 138.7 177.5)">REG-LD-ID3</text>
<text x="141.4" y="177.5" transform="rotate(-90 141.4 177.5)">-REG-RD-LO</text>
<text x="144.2" y="177.5" transform="rotate(-90 144.2 177.5)">-REG-LD-LO</text>
<text x="147" y="177.5" transform="rotate(-90 147 177.5)">-REG-RD-HI</text>
<text x="149.8" y="177.5" transform="rotate(-90 149.8 177.5)">-REG-LD-HI</text>
<text x="152.6" y="177.5" transform="rotate(-90 152.6 177.5)">-REG-DN</text>
<text x="155.4" y="177.5" transform="rotate(-90 155.4 177.5)">-REG-UP</text>
<text x="158.2" y="177.5" transform="rotate(-90 158.2 177.5)">-MEM-RD</text>
<text x="161" y="177.5" transform="rotate(-90 161 177.5)">-MEM-WR</text>
<text x="163.8" y="177.5" transform="rotate(-90 163.8 177.5)">-IO-RD</text>
<text x="166.6" y="177.5" transform="rotate(-90 166.6 177.5)">-IO-WR</text>
<text x="169.4" y="177.5" transform="rotate(-90 169.4 177.5)">-TMP-REG-RD0</text>
<text x="172.2" y="177.5" transform="rotate(-90 172.2 177.5)">-TMP-REG-LD0</text>
<text x="175" y="177.5" transform="rotate(-90 175 177.5)">-TMP-REG-RD1</text>
<text x="177.8" y="177.5" transform="rotate(-90 177.8 177.5)">-TMP-REG-LD1</text>
<text x="183.3" y="177.5" transform="rotate(-90 183.3 177.5)">-ADDR-REG-RD0</text>
<text x="186.1" y="177.5" transform="rotate(-90 186.1 177.5)">-ADDR-REG-LD0</text>
<text x="188.9" y="177.5" transform="rotate(-90 188.9 177.5)">-ADDR-REG-RD1</text>
<text x="191.7" y="177.5" transform="rotate(-90 191.7 177.5)">-ADDR-REG-LD1</text>
<text x="194.5" y="177.5" transform="rotate(-90 194.5 177.5)">IO-ADDR0</text>
<text x="197.3" y="177.5" transform="rotate(-90 197.3 177.5)">IO-ADDR1</text>
<text x="200.1" y="177.5" transform="rotate(-90 200.1 177.5)">IO-ADDR2</text>
<text x="202.9" y="177.5" transform="rotate(-90 202.9 177.5)">IO-ADDR3</text>
<text x="205.7" y="177.5" transform="rotate(-90 205.7 177.5)">-IO-ADDR-LD</text>
<text x="208.5" y="177.5" transform="rotate(-90 208.5 177.5)">-VMA</text>
<text x="211.3" y="177.5" transform="rotate(-90 211.3 177.5)">-INT</text>
<text x="214.1" y="177.5" transform="rotate(-90 214.1 177.5)">-INTA</text>
<text x="216.9" y="177.5" transform="rotate(-90 216.9 177.5)">-ALU-FUNC</text>
<text x="219.7" y="177.5" transform="rotate(-90 219.7 177.5)">ALU0</text>
<text x="222.5" y="177.5" transform="rotate(-90 222.5 177.5)">ALU1</text>
<text x="225.3" y="177.5" transform="rotate(-90 225.3 177.5)">ALU2</text>
<text x="228" y="177.5" transform="rotate(-90 228 177.5)">ALU3</text>
<text x="230.8" y="177.5" transform="rotate(-90 230.8 177.5)">-AC-LD-INV</text>
<text x="233.6" y="177.5" transform="rotate(-90 233.6 177.5)">-AC-RD</text>
<text x="236.4" y="177.5" transform="rotate(-90 236.4 177.5)">-AC-LD</text>
<text x="239.2" y="177.5" transform="rotate(-90 239.2 177.5)">-SR-LD</text>
<text x="242" y="177.5" transform="rotate(-90 242 177.5)">BR-COND</text>
<text x="244.8" y="177.5" transform="rotate(-90 244.8 177.5)">-HL-SWAP</text>
<text x="247.6" y="177.5" transform="rotate(-90 247.6 177.5)">-IN</text>
<text x="250.4" y="177.5" transform="rotate(-90 250.4 177.5)">-OUT</text>
<text x="253.2" y="177.5" transform="rotate(-90 253.2 177.5)">-BUS-EN</text>
<text x="256" y="177.5" transform="rotate(-90 256 177.5)">-RUN</text>
<text x="258.8" y="177.5" transform="rotate(-90 258.8 177.5)">-RESET</text>
</g>
<g font-size="2.3" fill="#808080">
<text x="44.1" y="38.8">12</text>
<text x="44.1" y="36.1">10</text>
<text x="51.8" y="40.1">D</text>
<text x="51.8" y="37.3">PRE</text>
<text x="61.6" y="37.3">Q</text>
<text x="68.6" y="36.1">9</text>
<text x="44.1" y="47.2">13</text>
<text x="44.3" y="44.4">11</text>
<text x="51.8" y="45.7">CLK</text>
<text x="68.6" y="47.2">8</text>
<text x="51.8" y="48.5">CLR</text>
<text x="61.6" y="48.5">Q</text>
<text x="44.1" y="64">13</text>
<text x="63" y="64">12</text>
<text x="44.1" y="80.7">12</text>
<text x="68.6" y="83.5">11</text>
<text x="44.1" y="86.3">13</text>
</g>
</svg>
